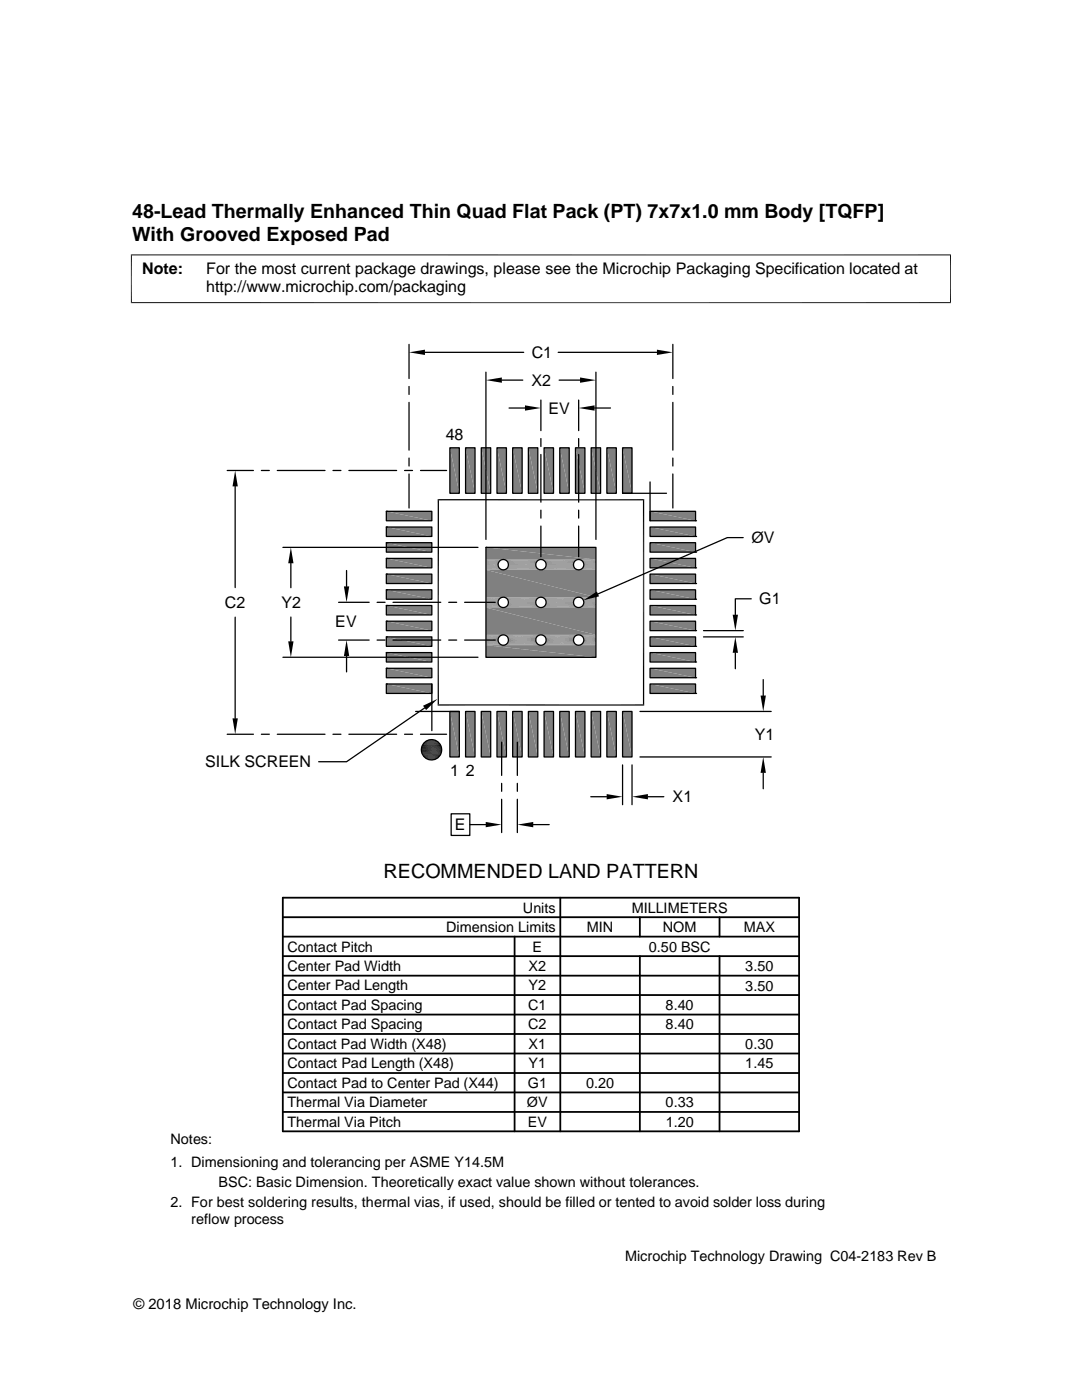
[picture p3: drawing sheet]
<svg xmlns="http://www.w3.org/2000/svg" width="216mm" height="279mm" viewBox="0 0 216 279" stroke-linecap="round" stroke-linejoin="round" font-family="sans-serif">
<g fill="#808080">
<path d="M124.2 89.4l1.9 9h-1.9z"/>
<path d="M124.2 89.4h1.9v9z"/>
<path d="M121.1 89.4l1.9 9h-1.9z"/>
<path d="M121.1 89.4h1.9v9z"/>
<path d="M118 89.4l1.8 9h-1.8z"/>
<path d="M118 89.4h1.8v9z"/>
<path d="M114.8 89.4l1.9 9h-1.9z"/>
<path d="M114.8 89.4h1.9v9z"/>
<path d="M111.7 89.4l1.9 9h-1.9z"/>
<path d="M111.7 89.4h1.9v9z"/>
<path d="M108.6 89.4l1.8 9h-1.8z"/>
<path d="M108.6 89.4h1.8v9z"/>
<path d="M105.4 89.4l1.9 9h-1.9z"/>
<path d="M105.4 89.4h1.9v9z"/>
<path d="M102.3 89.4l1.9 9h-1.9z"/>
<path d="M102.3 89.4h1.9v9z"/>
<path d="M99.2 89.4l1.8 9h-1.8z"/>
<path d="M99.2 89.4h1.8v9z"/>
<path d="M96 89.4l1.9 9h-1.9z"/>
<path d="M96 89.4h1.9v9z"/>
<path d="M92.9 89.4l1.9 9h-1.9z"/>
<path d="M92.9 89.4h1.9v9z"/>
<path d="M89.8 89.4l1.9 9h-1.9z"/>
<path d="M89.8 89.4h1.9v9z"/>
<path d="M129.7 102l9.1 1.9h-9.1z"/>
<path d="M129.7 102h9.1v1.9z"/>
<path d="M77.1 102l9.1 1.9h-9.1z"/>
<path d="M77.1 102h9.1v1.9z"/>
<path d="M129.7 105.2l9.1 1.9h-9.1z"/>
<path d="M129.7 105.2h9.1v1.9z"/>
<path d="M77.1 105.2l9.1 1.9h-9.1z"/>
<path d="M77.1 105.2h9.1v1.9z"/>
<path d="M129.7 108.3l9.1 1.9h-9.1z"/>
<path d="M129.7 108.3h9.1v1.9z"/>
<path d="M77.1 108.3l9.1 1.9h-9.1z"/>
<path d="M77.1 108.3h9.1v1.9z"/>
<path d="M129.7 111.4l9.1 1.9h-9.1z"/>
<path d="M129.7 111.4h9.1v1.9z"/>
<path d="M77.1 111.4l9.1 1.9h-9.1z"/>
<path d="M77.1 111.4h9.1v1.9z"/>
<path d="M129.7 114.6l9.1 1.9h-9.1z"/>
<path d="M129.7 114.6h9.1v1.9z"/>
<path d="M77.1 114.6l9.1 1.9h-9.1z"/>
<path d="M77.1 114.6h9.1v1.9z"/>
<path d="M129.7 117.7l9.1 1.9h-9.1z"/>
<path d="M129.7 117.7h9.1v1.9z"/>
<path d="M77.1 117.7l9.1 1.9h-9.1z"/>
<path d="M77.1 117.7h9.1v1.9z"/>
<path d="M129.7 120.8l9.1 1.9h-9.1z"/>
<path d="M129.7 120.8h9.1v1.9z"/>
<path d="M77.1 120.8l9.1 1.9h-9.1z"/>
<path d="M77.1 120.8h9.1v1.9z"/>
<path d="M129.7 124l9.1 1.9h-9.1z"/>
<path d="M129.7 124h9.1v1.9z"/>
<path d="M77.1 124l9.1 1.9h-9.1z"/>
<path d="M77.1 124h9.1v1.9z"/>
<path d="M129.7 127.1l9.1 1.9h-9.1z"/>
<path d="M129.7 127.1h9.1v1.9z"/>
<path d="M77.1 127.1l9.1 1.9h-9.1z"/>
<path d="M77.1 127.1h9.1v1.9z"/>
<path d="M129.7 130.2l9.1 1.9h-9.1z"/>
<path d="M129.7 130.2h9.1v1.9z"/>
<path d="M77.1 130.2l9.1 1.9h-9.1z"/>
<path d="M77.1 130.2h9.1v1.9z"/>
<path d="M129.7 133.4l9.1 1.9h-9.1z"/>
<path d="M129.7 133.4h9.1v1.9z"/>
<path d="M77.1 133.4l9.1 1.9h-9.1z"/>
<path d="M77.1 133.4h9.1v1.9z"/>
<path d="M129.7 136.5l9.1 1.9h-9.1z"/>
<path d="M129.7 136.5h9.1v1.9z"/>
<path d="M77.1 136.5l9.1 1.9h-9.1z"/>
<path d="M77.1 136.5h9.1v1.9z"/>
<path d="M124.2 142l1.9 9.1h-1.9z"/>
<path d="M124.2 142h1.9v9.1z"/>
<path d="M121.1 142l1.9 9.1h-1.9z"/>
<path d="M121.1 142h1.9v9.1z"/>
<path d="M118 142l1.8 9.1h-1.8z"/>
<path d="M118 142h1.8v9.1z"/>
<path d="M114.8 142l1.9 9.1h-1.9z"/>
<path d="M114.8 142h1.9v9.1z"/>
<path d="M111.7 142l1.9 9.1h-1.9z"/>
<path d="M111.7 142h1.9v9.1z"/>
<path d="M108.6 142l1.8 9.1h-1.8z"/>
<path d="M108.6 142h1.8v9.1z"/>
<path d="M105.4 142l1.9 9.1h-1.9z"/>
<path d="M105.4 142h1.9v9.1z"/>
<path d="M102.3 142l1.9 9.1h-1.9z"/>
<path d="M102.3 142h1.9v9.1z"/>
<path d="M99.2 142l1.8 9.1h-1.8z"/>
<path d="M99.2 142h1.8v9.1z"/>
<path d="M96 142l1.9 9.1h-1.9z"/>
<path d="M96 142h1.9v9.1z"/>
<path d="M92.9 142l1.9 9.1h-1.9z"/>
<path d="M92.9 142h1.9v9.1z"/>
<path d="M89.8 142l1.9 9.1h-1.9z"/>
<path d="M89.8 142h1.9v9.1z"/>
<path d="M97 109.2l21.9 2.5h-21.9z"/>
<path d="M97 109.2h21.9v2.5z"/>
</g>
<g fill="none" stroke="#808080" stroke-width=".2">
<path d="M97 111.7h3.3M97 111.7h3.1M97 111.8h2.9M97 111.9h2.8M97 112.1h2.7M97 112.2h2.5M97 112.4h2.5M97 112.6h2.4M97 112.8h2.4M97 113h2.5M97 113.2h2.5M97 113.3h2.7"/>
<path d="M97 113.5h2.8M97 113.6h2.9M97 113.7h3.1M97 113.7h3.3M100.5 113.7h7.3M100.5 111.7h7.3M100.7 111.7h7M100.7 113.7h7M100.9 111.8h6.6M100.9 113.6h6.6M101 111.9h6.3M101 113.5h6.3"/>
<path d="M101.2 113.3h6M101.2 112.1h6M101.3 113.2h5.8M101.3 112.2h5.8M101.4 112.4h5.6M101.4 113h5.6M101.4 112.8h5.5M101.4 112.6h5.5M108 113.7h7.4M108 111.7h7.4M108.2 113.7h7M108.2 111.7h7"/>
<path d="M108.4 111.8h6.6M108.4 113.6h6.6M108.6 113.5h6.2M108.6 111.9h6.2M108.7 113.3h6M108.7 112.1h6M108.8 113.2h5.8M108.8 112.2h5.8M108.9 112.4h5.6M108.9 113h5.6M109 112.6h5.4M109 112.8h5.4"/>
<path d="M115.5 113.7h3.4M115.5 111.7h3.4M115.7 111.7h3.2M115.7 113.7h3.2M115.9 111.8h3M115.9 113.6h3M116.1 113.5h2.8M116.1 111.9h2.8M116.2 113.3h2.7M116.2 112.1h2.7M116.3 112.2h2.6M116.3 113.2h2.6"/>
<path d="M116.4 113h2.5M116.4 112.4h2.5M116.5 112.6h2.4M116.5 112.8h2.4"/>
</g>
<g fill="#808080">
<path d="M97 113.7l21.9 5.5h-21.9z"/>
<path d="M97 113.7h21.9v5.5z"/>
</g>
<g fill="none" stroke="#808080" stroke-width=".2">
<path d="M97 119.2h3.3M97 119.3h3.1M97 119.3h2.9M97 119.5h2.8M97 119.6h2.7M97 119.8h2.5M97 119.9h2.5M100.5 119.2h7.3M100.7 119.3h7M100.9 119.3h6.6M101 119.5h6.3M101.2 119.6h6"/>
<path d="M101.3 119.8h5.8M101.4 119.9h5.6M108 119.2h7.4M108.2 119.3h7M108.4 119.3h6.6M108.6 119.5h6.2M108.7 119.6h6M108.8 119.8h5.8M108.9 119.9h5.6M115.5 119.2h3.4M115.7 119.3h3.2M115.9 119.3h3"/>
<path d="M116.1 119.5h2.8M116.2 119.6h2.7M116.3 119.8h2.6M116.4 119.9h2.5M97 120.1h2.4M97 120.3h2.4M97 120.5h2.5M97 120.7h2.5M97 120.8h2.7M97 121h2.8M97 121.1h2.9M97 121.2h3.1"/>
<path d="M97 121.2h3.3M100.5 121.2h7.3M100.7 121.2h7M100.9 121.1h6.6M101 121h6.3M101.2 120.8h6M101.3 120.7h5.8M101.4 120.5h5.6M101.4 120.3h5.5M101.4 120.1h5.5M108 121.2h7.4M108.2 121.2h7"/>
<path d="M108.4 121.1h6.6M108.6 121h6.2M108.7 120.8h6M108.8 120.7h5.8M108.9 120.5h5.6M109 120.1h5.4M109 120.3h5.4M115.5 121.2h3.4M115.7 121.2h3.2M115.9 121.1h3M116.1 121h2.8M116.2 120.8h2.7"/>
<path d="M116.3 120.7h2.6M116.4 120.5h2.5M116.5 120.1h2.4M116.5 120.3h2.4"/>
</g>
<g fill="#808080">
<path d="M97 121.2l21.9 5.5h-21.9z"/>
<path d="M97 121.2h21.9v5.5z"/>
</g>
<g fill="none" stroke="#808080" stroke-width=".2">
<path d="M97 126.7h3.3M97 126.8h3.1M97 126.9h2.9M97 127h2.8M97 127.1h2.7M97 127.3h2.5M97 127.5h2.5M97 127.6h2.4M97 127.8h2.4M97 128h2.5M97 128.2h2.5M97 128.4h2.7"/>
<path d="M97 128.5h2.8M97 128.6h2.9M97 128.7h3.1M97 128.7h3.3M100.5 128.7h7.3M100.5 126.7h7.3M100.7 126.8h7M100.7 128.7h7M100.9 126.9h6.6M100.9 128.6h6.6M101 127h6.3M101 128.5h6.3"/>
<path d="M101.2 128.4h6M101.2 127.1h6M101.3 128.2h5.8M101.3 127.3h5.8M101.4 127.5h5.6M101.4 128h5.6M101.4 127.8h5.5M101.4 127.6h5.5M108 128.7h7.4M108 126.7h7.4M108.2 128.7h7M108.2 126.8h7"/>
<path d="M108.4 126.9h6.6M108.4 128.6h6.6M108.6 128.5h6.2M108.6 127h6.2M108.7 128.4h6M108.7 127.1h6M108.8 128.2h5.8M108.8 127.3h5.8M108.9 127.5h5.6M108.9 128h5.6M109 127.6h5.4M109 127.8h5.4"/>
<path d="M115.5 128.7h3.4M115.5 126.7h3.4M115.7 126.8h3.2M115.7 128.7h3.2M115.9 126.9h3M115.9 128.6h3M116.1 128.5h2.8M116.1 127h2.8M116.2 128.4h2.7M116.2 127.1h2.7M116.3 127.3h2.6M116.3 128.2h2.6"/>
<path d="M116.4 128h2.5M116.4 127.5h2.5M116.5 127.6h2.4M116.5 127.8h2.4"/>
</g>
<g fill="#808080">
<path d="M97 128.8l21.9 2.4h-21.9z"/>
<path d="M97 128.8h21.9v2.4z"/>
</g>
<g fill="none" stroke="#000" stroke-width=".25">
<path d="M81.6 68.7v6.8M81.6 77.1v1.6M84.8 70.3h19.7M97 74.3v33.4M100.1 75.9h4.2M107.9 79.8v6.1M111.4 70.3h19.7M111.6 75.9h4.1M115.5 79.8v6.1M118.9 74.3v33.4M134.3 68.7v6.8M134.3 77.1v1.6"/>
<path d="M45.3 93.9h5.3M46.9 97.1v20.2M52.2 93.9h1.5M55.3 93.9h9.6M66.4 93.9h1.6M69.6 93.9h9.5M80.7 93.9h1.6M81.6 80.3v9.5M81.6 91.4v1.6M81.6 94.6v6.8M83.9 93.9h5.2M87.3 99.7h41.2"/>
<path d="M87.5 99.6v41.2M89.8 89.4h1.9v9h-1.9zM92.9 89.4h1.9v9h-1.9zM96 89.4h1.9v9h-1.9zM99.2 89.4h1.8v9h-1.8zM101.6 81.4h3.2M102.3 89.4h1.9v9h-1.9zM105.4 89.4h1.9v9h-1.9zM107.9 87.5v1.6M107.9 90.7v9.5M108.6 89.4h1.8v9h-1.8zM111.7 89.4h1.9v9h-1.9z"/>
<path d="M114.8 89.4h1.9v9h-1.9zM115.5 87.5v1.6M115.5 90.7v9.5M118 89.4h1.8v9h-1.8zM118.6 81.4h3.2M121.1 89.4h1.9v9h-1.9zM124.2 89.4h1.9v9h-1.9zM124.2 98.4h8.8M128.4 99.6v41.2M129.7 96.2v7.7M134.3 80.3v9.5M134.3 91.4v1.6"/>
<path d="M134.3 94.6v6.8M56.5 109.2h38.9M58 112.4v4.9M69.2 113.9v3.1M77.1 102h9.1v1.9h-9.1zM77.1 102h.1M77.1 105.2h9.1v1.9h-9.1zM77.1 105.2h.1M77.1 108.3h9.1v1.9h-9.1zM77.1 108.3h.1M77.1 111.4h9.1v1.9h-9.1zM77.1 111.4h.1"/>
<path d="M77.1 114.6h9.1v1.9h-9.1zM77.1 114.6h.1M77.1 117.7h9.1v1.9h-9.1zM77.1 117.7h.1M97 109.2h21.9v22h-21.9zM97 109.2h.1M107.9 101.8v1.6M107.9 105v6.1M115.5 101.8v1.6M115.5 105v6.1M129.7 117.7h9.1v1.9h-9.1zM129.7 114.6h9.1v1.9h-9.1z"/>
<path d="M129.7 111.4h9.1v1.9h-9.1zM129.7 108.3h9.1v1.9h-9.1zM129.7 105.2h9.1v1.9h-9.1zM129.7 102h9.1v1.9h-9.1zM138.8 119.6h.1M138.8 116.5h.1M138.8 113.3h.1M138.8 110.2h.1M138.8 107.1h.1M138.8 103.9h.1M148.3 107.3h-3.2l-25.8 11.2M149.9 119.5h-3.2v3.2"/>
<path d="M46.9 123.2v20.2M56.5 131.2h38.9M58 123.1v4.9M67.6 120.2h6.1M67.6 127.7h6.1M69.2 130.9v3.2M75.2 120.2h1.6M75.2 127.7h1.6M77.1 120.8h9.1v1.9h-9.1zM77.1 120.8h.1M77.1 124h9.1v1.9h-9.1zM77.1 124h.1"/>
<path d="M77.1 127.1h9.1v1.9h-9.1zM77.1 127.1h.1M77.1 130.2h9.1v1.9h-9.1zM77.1 130.2h.1M77.1 133.4h9.1v1.9h-9.1zM77.1 133.4h.1M77.1 136.5h9.1v1.9h-9.1zM77.1 136.5h.1M78.4 120.2h9.5M78.4 127.7h9.5M86.2 136.5v9.3M89.5 120.2h1.6"/>
<path d="M89.5 127.7h1.6M92.7 120.2h6.1M92.7 127.7h6.1M129.7 136.5h9.1v1.9h-9.1zM129.7 133.4h9.1v1.9h-9.1zM129.7 130.2h9.1v1.9h-9.1zM129.7 127.1h9.1v1.9h-9.1zM129.7 124h9.1v1.9h-9.1zM129.7 120.8h9.1v1.9h-9.1zM138.8 138.4h.1M138.8 135.3h.1M138.8 132.1h.1"/>
<path d="M138.8 129h.1M138.8 125.9h.1M138.8 122.7h.1M140.4 127.1h7.9M140.4 125.9h7.9M146.7 130.3v3.2M152.3 135.6v3.2M45.3 146.5h5.3M52.2 146.5h1.5M55.3 146.5h9.6M66.4 146.5h1.6M69.6 146.5h9.5"/>
<path d="M80.7 146.5h1.6M82.9 142h8.8M83.9 146.5h5.2M84.7 141.3l-15.5 10.7h-5.6M87.3 140.7h41.2M89.8 142h1.9v9.1h-1.9zM92.9 142h1.9v9.1h-1.9zM96 142h1.9v9.1h-1.9zM99.2 142h1.8v9.1h-1.8zM100.1 148.1v6.6M100.1 156.3v1.6M100.1 159.5v6.7"/>
<path d="M102.3 142h1.9v9.1h-1.9zM103.2 148.1v6.6M103.2 156.3v1.6M103.2 159.5v6.7M105.4 142h1.9v9.1h-1.9zM108.6 142h1.8v9.1h-1.8zM111.7 142h1.9v9.1h-1.9zM114.8 142h1.9v9.1h-1.9zM117.9 159h3.2M118 142h1.8v9.1h-1.8zM121.1 142h1.9v9.1h-1.9zM124.2 142h1.9v9.1h-1.9z"/>
<path d="M124.2 152.7v7.9M126.1 152.7v7.9M127.7 151.1h26.2M127.7 142h26.2M129.3 159h3.2M152.3 154.2v3.2M90 162.4h3.7v4.3h-3.7zM93.7 164.6h3.2M106.4 164.6h3.2"/>
<circle cx="100.4" cy="112.7" r="1.03"/>
<circle cx="107.9" cy="112.7" r="1.03"/>
<circle cx="115.5" cy="112.7" r="1.04"/>
<circle cx="100.4" cy="120.2" r="1.03"/>
<circle cx="100.4" cy="127.7" r="1.03"/>
<circle cx="107.9" cy="120.2" r="1.03"/>
<circle cx="107.9" cy="127.7" r="1.03"/>
<circle cx="115.5" cy="120.2" r="1.04"/>
<circle cx="115.5" cy="127.7" r="1.04"/>
<circle cx="86.1" cy="149.6" r="2.03"/>
</g>
<g fill="none" stroke="#000" stroke-width=".36">
<path d="M56.4 179.2h103v46.6h-103zM111.8 179.2v46.6M56.4 183h103M56.4 186.9h103M56.4 194.7h103M56.4 190.8h103M56.4 198.6h103M102.7 186.9v38.9M127.7 183v3.9M127.7 190.8v35M143.6 183v3.9M143.6 190.8v35"/>
<path d="M56.4 206.4h103M56.4 210.2h103M56.4 218h103M56.4 214.1h103M56.4 202.5h103M56.4 221.9h103"/>
</g>
<g fill="none" stroke="#000" stroke-width=".2">
<path d="M26.1 50.9h163.7M26.2 50.8v9.7M189.7 50.8v9.7M26.1 60.4h163.7M84.1 149.3h4M84.1 149.5h4M84.1 149.9h4M84.1 149.2h4M84.1 150.1h4M84.2 150.3h3.9M84.2 149h3.9M84.2 148.8h3.8"/>
<path d="M84.2 150.5h3.8M84.3 150.6h3.6M84.3 148.6h3.6M84.4 150.8h3.4M84.4 148.5h3.4M84.5 151h3.2M84.5 148.3h3.2M84.6 151.1h3M84.6 148.2h3M84.8 148h2.6M84.8 151.2h2.6M84.9 147.9h2.4"/>
<path d="M84.9 151.4h2.4M85.1 151.4h2M85.1 147.8h2"/>
</g>
<g fill="#000">
<path d="M81.6 70.3l3.2-.5v1zM97 75.9l3.1-.6v1.1zM115.7 75.3l3.2 .6-3.2 .5zM131.1 69.8l3.2 .5-3.2 .5zM46.9 93.9l.6 3.2h-1.1zM104.8 80.9l3.1 .5-3.1 .6zM115.5 81.4l3.1-.5v1.1zM58 109.2l.6 3.2h-1.1zM68.6 117h1.1l-.5 3.2zM116.4 119.8l2.7-1.8 .4 1zM57.5 128h1.1l-.6 3.2zM69.2 127.7l.5 3.2h-1.1z"/>
<path d="M146.7 127.1l.6 3.2h-1.1zM146.2 122.7h1.1l-.6 3.2zM151.8 138.8h1l-.5 3.2zM46.4 143.4h1.1l-.6 3.1zM84.4 140.8l2.9-1.3-2.3 2.2zM85.1 151.4l1.9 .1zM85.3 147.8l1.8 .1zM85.3 151.5l1.4 .1zM85.3 151.5h1.7zM85.3 147.8h1.7zM85.4 147.7l1.6 .1zM85.4 151.6h1.2z"/>
<path d="M85.4 151.6h1.3zM85.4 147.7h1.3zM85.7 147.7h1zM85.7 151.6h.6zM85.7 151.6h.9zM85.7 147.7h.9zM85.8 147.6l.8 .1zM85.8 151.6h.5zM85.8 147.6h.5zM121.1 158.5l3.1 .5-3.1 .5zM126.1 159l3.2-.5v1zM152.3 151.1l.5 3.1h-1z"/>
<path d="M96.9 164l3.2 .6-3.2 .5zM103.2 164.6l3.2-.6v1.1z"/>
</g>
<path d="M84.1 149.7h4" fill="none" stroke="#000" stroke-width=".21"/>
<g font-size="3.9">
<text x="26.4" y="43.5">48-Lead Thermally Enhanced Thin Quad Flat Pack (PT) 7x7x1.0 mm Body [TQFP]</text>
<text x="26.4" y="48">With Grooved Exposed Pad</text>
<text x="76.5" y="175.2">RECOMMENDED LAND PATTERN</text>
</g>
<g font-size="3.2">
<text x="28.4" y="54.6">Note:</text>
<text x="41.1" y="54.6">For the most current package drawings, please see the Microchip Packaging Specification located at</text>
<text x="41.1" y="58.3">http://www.microchip.com/packaging</text>
<text x="106.1" y="71.4">C1</text>
<text x="106.1" y="77">X2</text>
<text x="109.5" y="82.6">EV</text>
<text x="88.9" y="87.8">48</text>
<text x="149.9" y="108.4">ØV</text>
<text x="44.9" y="121.3">C2</text>
<text x="56.2" y="121.3">Y2</text>
<text x="66.9" y="125.1">EV</text>
<text x="151.5" y="120.6">G1</text>
<text x="150.6" y="147.7">Y1</text>
<text x="41" y="153.2">SILK SCREEN</text>
<text x="89.8" y="154.9">1 2</text>
<text x="134.2" y="160.1">X1</text>
<text x="90.8" y="165.7">E</text>
</g>
<g font-size="2.9">
<text x="104.3" y="182.1">Units</text>
<text x="126" y="182.1">MILLIMETERS</text>
<text x="57.3" y="189.9">Contact Pitch</text>
<text x="89" y="186">Dimension Limits</text>
<text x="106.3" y="189.9">E</text>
<text x="117.1" y="186">MIN</text>
<text x="129.5" y="189.9">0.50 BSC</text>
<text x="132.3" y="186">NOM</text>
<text x="148.4" y="186">MAX</text>
<text x="57.3" y="193.8">Center Pad Width</text>
<text x="57.3" y="197.7">Center Pad Length</text>
<text x="105.5" y="197.7">Y2</text>
<text x="105.5" y="193.8">X2</text>
<text x="148.7" y="197.7">3.50</text>
<text x="148.7" y="193.8">3.50</text>
<text x="57.3" y="201.6">Contact Pad Spacing</text>
<text x="105.4" y="201.6">C1</text>
<text x="132.8" y="201.6">8.40</text>
<text x="57.3" y="209.3">Contact Pad Width (X48)</text>
<text x="57.3" y="205.4">Contact Pad Spacing</text>
<text x="105.4" y="205.4">C2</text>
<text x="105.5" y="209.3">X1</text>
<text x="132.8" y="205.4">8.40</text>
<text x="148.7" y="209.3">0.30</text>
<text x="57.3" y="213.2">Contact Pad Length (X48)</text>
<text x="105.5" y="213.2">Y1</text>
<text x="148.7" y="213.2">1.45</text>
<text x="57.3" y="221">Thermal Via Diameter</text>
<text x="57.3" y="217.1">Contact Pad to Center Pad (X44)</text>
<text x="105.2" y="221">ØV</text>
<text x="105.3" y="217.1">G1</text>
<text x="116.9" y="217.1">0.20</text>
<text x="132.8" y="221">0.33</text>
<text x="57.3" y="224.9">Thermal Via Pitch</text>
<text x="105.3" y="224.9">EV</text>
<text x="132.8" y="224.9">1.20</text>
<text x="34" y="228.3">Notes:</text>
<text x="34" y="232.9">1. Dimensioning and tolerancing per ASME Y14.5M</text>
<text x="43.6" y="236.9">BSC: Basic Dimension. Theoretically exact value shown without tolerances.</text>
<text x="34" y="241">2. For best soldering results, thermal vias, if used, should be filled or tented to avoid solder loss during</text>
<text x="38.1" y="244.3">reflow process</text>
<text x="124.7" y="251.7">Microchip Technology Drawing C04-2183 Rev B</text>
<text x="26.6" y="261.3">© 2018 Microchip Technology Inc.</text>
</g>
</svg>
